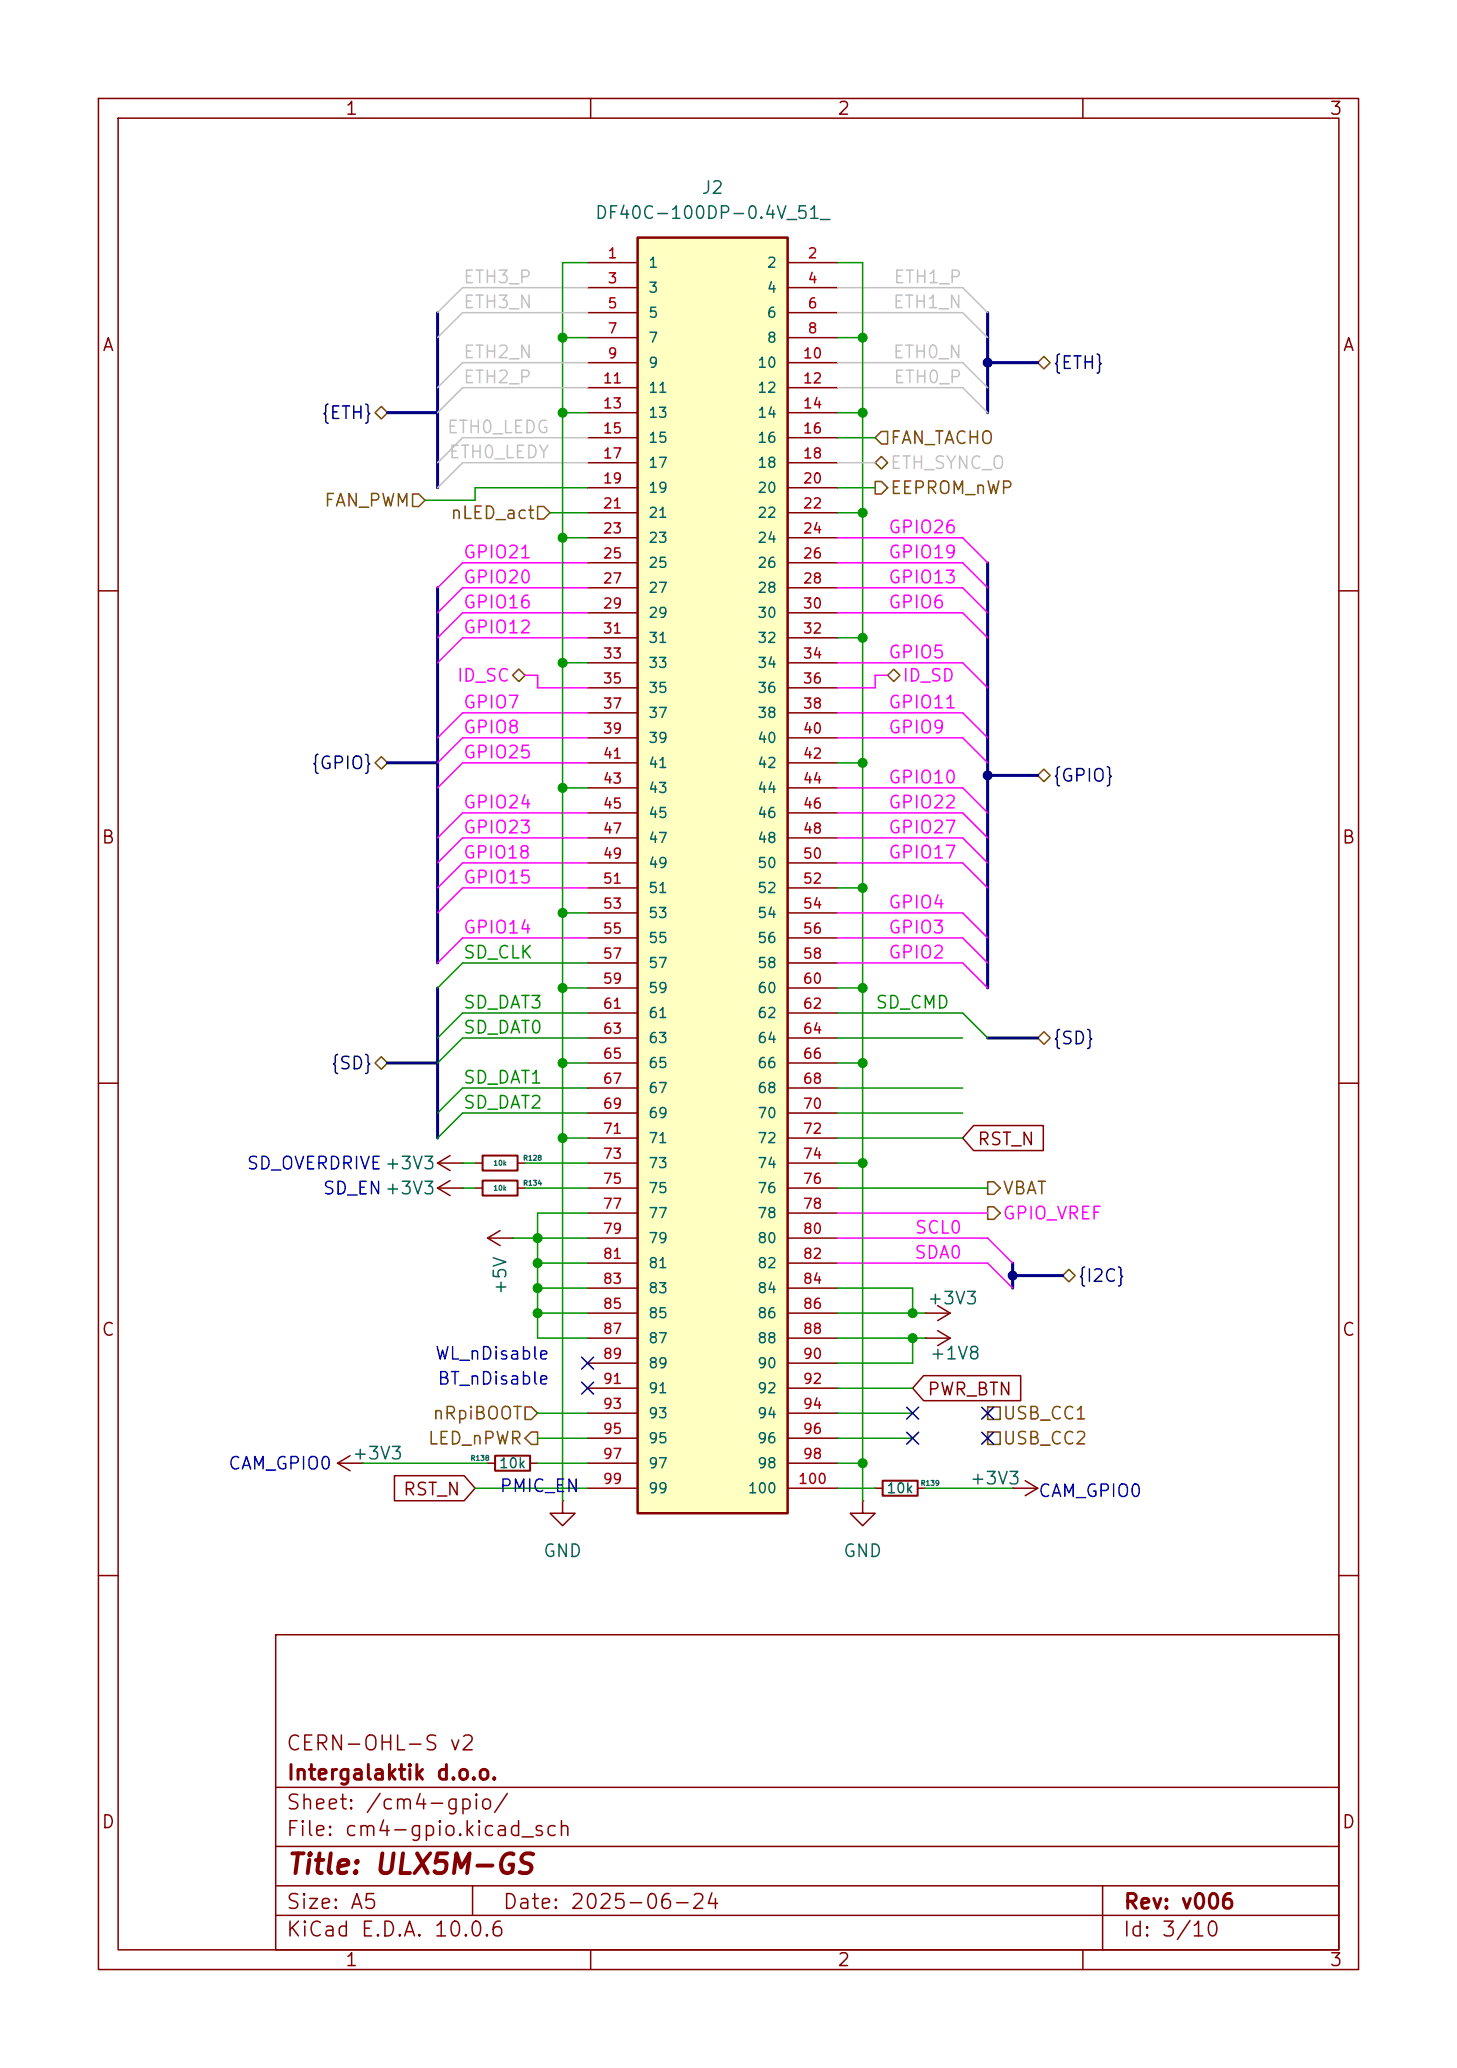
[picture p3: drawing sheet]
<svg xmlns="http://www.w3.org/2000/svg" width="148mm" height="210mm" viewBox="0 0 148 210" stroke-linecap="round" stroke-linejoin="round" font-family="sans-serif">
<g fill="none" stroke="#840000" stroke-width=".15">
<path d="M10 10h128v190h-128zM12 12h124v186h-124zM60 10v2M110 10v2M10 60h2M136 60h2M10 110h2M136 110h2M48.3 120.7h.7M52.6 120.7h.7M94 135.9h.1M94 133.4h.1"/>
<path d="M94 135.9h2.5M94 133.4h2.5M95.2 135.1l1.3 .8M95.2 132.6l1.3 .8M96.5 135.9l-1.3 .8M96.5 133.4l-1.3 .7M87.6 152.4v1.3h1.3l-1.3 1.2-1.2-1.2h1.2M87.6 152.4h.1M88.9 151.1h.8M93.2 151.1h.8M102.9 151.1h.1M102.9 151.1h2.5"/>
<path d="M104.1 150.4l1.3 .7M105.4 151.1l-1.3 .8M10 160h2M28 166h108v32h-108zM136 160h2M28 194.5h108M28 191.5h108M28 187.5h108M28 181.5h108M48 191.5v3M60 198v2M110 198v2"/>
<path d="M112 191.5v6.5"/>
</g>
<path d="M49 119.9h3.6v1.5h-3.6zM89.7 150.4h3.5v1.5h-3.5z" fill="none" stroke="#840000" stroke-width=".2"/>
<path d="M64.8 24.1h15.2v129.6h-15.2z" fill="#ffffc2"/>
<path d="M64.8 24.1h15.2v129.6h-15.2z" fill="none" stroke="#840000" stroke-width=".25"/>
<g fill="none" stroke="#840000" stroke-width=".15">
<path d="M59.7 26.7h5.1M59.7 29.2h5.1M59.7 31.8h5.1M59.7 34.3h5.1M59.7 36.8h5.1M59.7 39.4h5.1M80 26.7h5.1M80 29.2h5.1M80 31.8h5.1M80 34.3h5.1M80 36.8h5.1M80 39.4h5.1"/>
<path d="M59.7 41.9h5.1M59.7 44.5h5.1M59.7 47h5.1M59.7 49.5h5.1M59.7 52.1h5.1M59.7 54.6h5.1M59.7 57.2h5.1M59.7 59.7h5.1M80 41.9h5.1M80 44.5h5.1M80 47h5.1M80 49.5h5.1"/>
<path d="M80 52.1h5.1M80 54.6h5.1M80 57.2h5.1M80 59.7h5.1M59.7 62.2h5.1M59.7 64.8h5.1M59.7 67.3h5.1M59.7 69.9h5.1M59.7 72.4h5.1M59.7 74.9h5.1M59.7 77.5h5.1M80 62.2h5.1"/>
<path d="M80 64.8h5.1M80 67.3h5.1M80 69.9h5.1M80 72.4h5.1M80 74.9h5.1M80 77.5h5.1M59.7 80h5.1M59.7 82.6h5.1M59.7 85.1h5.1M59.7 87.6h5.1M59.7 90.2h5.1M59.7 92.7h5.1"/>
<path d="M59.7 95.3h5.1M59.7 97.8h5.1M80 80h5.1M80 82.6h5.1M80 85.1h5.1M80 87.6h5.1M80 90.2h5.1M80 92.7h5.1M80 95.3h5.1M80 97.8h5.1M44.4 118.1h2.6M44.4 118.1l1.3 .8"/>
<path d="M45.7 119.9l-1.3 .8M45.7 117.3l-1.3 .8M47 118.1h.1M48.3 118.1h.7M52.6 118.1h.7M59.7 100.3h5.1M59.7 102.9h5.1M59.7 105.4h5.1M59.7 108h5.1M59.7 110.5h5.1M59.7 113h5.1M59.7 115.6h5.1"/>
<path d="M59.7 118.1h5.1M80 100.3h5.1M80 102.9h5.1M80 105.4h5.1M80 108h5.1M80 110.5h5.1M80 113h5.1M80 115.6h5.1M80 118.1h5.1M98.9 114.3h7.1v2.5h-7.1l-1.1-1.2zM44.4 120.7h2.6M44.4 120.7l1.3 .7"/>
<path d="M47 120.7h.1M49.5 125.7h2.6M49.5 125.7l1.3 .8M50.8 125l-1.3 .7M52.1 125.7h.1M59.7 120.7h5.1M59.7 123.2h5.1M59.7 125.7h5.1M59.7 128.3h5.1M59.7 130.8h5.1M59.7 133.4h5.1M59.7 135.9h5.1"/>
<path d="M59.7 138.4h5.1M80 120.7h5.1M80 123.2h5.1M80 125.7h5.1M80 128.3h5.1M80 130.8h5.1M80 133.4h5.1M80 135.9h5.1M80 138.4h5.1M93.8 139.7h9.9v2.5h-9.9l-1.1-1.2zM34.3 148.6h2.5M34.3 148.6l1.3 .8"/>
<path d="M35.6 147.8l-1.3 .8M36.8 148.6h.1M40.1 149.9h7l1.2 1.2-1.2 1.3h-7zM49.5 148.6h.8M53.8 148.6h.8M57.1 152.4v1.3h1.3l-1.3 1.2-1.2-1.2h1.2M57.1 152.4h.1M59.7 141h5.1M59.7 143.5h5.1M59.7 146.1h5.1M59.7 148.6h5.1M59.7 151.1h5.1"/>
<path d="M80 141h5.1M80 143.5h5.1M80 146.1h5.1M80 148.6h5.1M80 151.1h5.1"/>
</g>
<path d="M49 117.3h3.6v1.6h-3.6zM50.3 147.8h3.5v1.6h-3.5z" fill="none" stroke="#840000" stroke-width=".2"/>
<g fill="none" stroke="#725600" stroke-width=".15">
<path d="M105.4 36.8l.6-.6 .7 .6-.7 .7zM38.1 41.9l.6-.6 .7 .6-.7 .6zM41.9 50.2h.6l.7 .6-.7 .6h-.6zM54.6 51.4h.6l.7 .7-.7 .6h-.6zM88.9 48.9h.6l.7 .6-.7 .7h-.6zM88.9 47l.6-.6 .7 .6-.7 .6zM89.5 43.8h.7v1.3h-.7l-.6-.6zM38.1 77.5l.6-.7 .7 .7-.7 .6zM52.1 68.6l.6-.7 .6 .7-.6 .6zM90.2 68.6l.6-.6 .6 .6-.6 .6zM105.4 78.7l.6-.6 .7 .6-.7 .7zM38.1 108l.6-.7 .7 .7-.7 .6z"/>
<path d="M105.4 105.4l.6-.6 .7 .6-.7 .6zM100.3 122.6h.7l.6 .6-.6 .6h-.7zM100.3 120h.7l.6 .7-.6 .6h-.7zM107.9 129.5l.7-.6 .6 .6-.6 .7zM53.3 142.9h.7l.6 .6-.6 .6h-.7zM54 145.4h.6v1.3h-.6l-.7-.6zM100.3 145.4h1.3v1.3h-1.3zM100.3 142.9h1.3v1.2h-1.3z"/>
</g>
<g fill="none" stroke="#000084" stroke-width=".3">
<path d="M44.4 31.8v17.7M100.3 31.8v10.1M100.3 36.8h5.1M39.4 41.9h5M44.4 59.7v38.1M100.3 57.2v43.1M39.4 77.5h5M100.3 78.7h5.1M39.4 108h5M44.4 100.3v15.3M100.3 105.4h5.1M102.9 128.3v2.5"/>
<path d="M102.9 129.5h5"/>
</g>
<g fill="none" stroke="#009600" stroke-width=".15">
<path d="M57.1 34.3h2.6M59.7 26.7h-2.6v125.7M85.1 26.7h2.5v125.7M85.1 34.3h2.5M55.9 52.1h3.8M57.1 41.9h2.6M57.1 54.6h2.6M59.7 49.5h-11.4v1.3h-5.1M85.1 41.9h2.5M85.1 44.5h3.8M85.1 49.5h3.8M85.1 52.1h2.5"/>
<path d="M57.1 67.3h2.6M85.1 77.5h2.5M85.1 64.8h2.5M57.1 80h2.6M57.1 92.7h2.6M85.1 90.2h2.5M47 118.1h1.3M53.3 118.1h6.4M57.1 100.3h2.6M57.1 115.6h2.6M57.1 108h2.6M85.1 118.1h2.5"/>
<path d="M85.1 100.3h2.5M85.1 110.5h12.7M85.1 115.6h12.7M85.1 113h12.7M85.1 108h2.5M85.1 105.4h12.7M47 120.7h1.3M52.1 125.7h7.6M53.3 120.7h6.4M54.6 133.4h5.1M54.6 128.3h5.1M54.6 130.8h5.1"/>
<path d="M59.7 123.2h-5.1v12.7h5.1M85.1 133.4h8.9M85.1 130.8h7.6v2.6M85.1 135.9h8.9M85.1 120.7h15.2M92.7 135.9v2.5h-7.6M36.8 148.6h12.7M48.3 151.1h11.4M54.6 148.6h5.1M54.6 146.1h5.1M54.6 143.5h5.1M85.1 151.1h3.8"/>
<path d="M85.1 148.6h2.5M85.1 146.1h7.6M85.1 143.5h7.6M85.1 141h7.6M94 151.1h8.9"/>
</g>
<path d="M59.7 29.2h-12.7l-2.6 2.6M59.7 31.8h-12.7l-2.6 2.5M59.7 36.8h-12.7l-2.6 2.6M59.7 39.4h-12.7l-2.6 2.5M85.1 29.2h12.7l2.5 2.6M85.1 31.8h12.7l2.5 2.5M85.1 36.8h12.7l2.5 2.6M85.1 39.4h12.7l2.5 2.5M59.7 44.5h-12.7l-2.6 2.5M59.7 47h-12.7l-2.6 2.5M85.1 47h3.8" fill="none" stroke="#c2c2c2" stroke-width=".15"/>
<g fill="none" stroke="#f0f" stroke-width=".15">
<path d="M59.7 57.2h-12.7l-2.6 2.5M59.7 59.7h-12.7l-2.6 2.5M85.1 54.6h12.7l2.5 2.6M85.1 57.2h12.7l2.5 2.5M85.1 59.7h12.7l2.5 2.5M53.3 68.6h1.3v1.3h5.1M59.7 64.8h-12.7l-2.6 2.5M59.7 62.2h-12.7l-2.6 2.6M59.7 72.4h-12.7l-2.6 2.5M59.7 74.9h-12.7l-2.6 2.6M59.7 77.5h-12.7l-2.6 2.5M85.1 67.3h12.7l2.5 2.6"/>
<path d="M85.1 62.2h12.7l2.5 2.6M85.1 72.4h12.7l2.5 2.5M85.1 74.9h12.7l2.5 2.6M90.2 68.6h-1.3v1.3h-3.8M59.7 85.1h-12.7l-2.6 2.5M59.7 90.2h-12.7l-2.6 2.5M59.7 87.6h-12.7l-2.6 2.6M59.7 95.3h-12.7l-2.6 2.5M59.7 82.6h-12.7l-2.6 2.5M85.1 85.1h12.7l2.5 2.5M85.1 87.6h12.7l2.5 2.6M85.1 95.3h12.7l2.5 2.5"/>
<path d="M85.1 82.6h12.7l2.5 2.5M85.1 97.8h12.7l2.5 2.5M85.1 80h12.7l2.5 2.6M85.1 92.7h12.7l2.5 2.6M85.1 125.7h15.2l2.6 2.6M85.1 128.3h15.2l2.6 2.5M85.1 123.2h15.2"/>
</g>
<path d="M59.7 97.8h-12.7l-2.6 2.5M59.7 102.9h-12.7l-2.6 2.5M59.7 113h-12.7l-2.6 2.6M59.7 105.4h-12.7l-2.6 2.6M59.7 110.5h-12.7l-2.6 2.5M85.1 102.9h12.7l2.5 2.5" fill="none" stroke="#008400" stroke-width=".15"/>
<path d="M59.1 137.8l1.2 1.2M60.3 137.8l-1.2 1.2M59.1 140.4l1.2 1.2M60.3 140.4l-1.2 1.2M92.1 145.4l1.2 1.3M92.1 142.9l1.2 1.2M93.3 145.4l-1.2 1.3M93.3 142.9l-1.2 1.2M99.7 142.9l1.2 1.2M99.7 145.4l1.2 1.3M100.9 142.9l-1.2 1.2M100.9 145.4l-1.2 1.3" fill="none" stroke="#000084" stroke-width=".15"/>
<g fill="#009600" stroke="#009600" stroke-width=".1">
<circle cx="54.6" cy="130.8" r=".46"/>
<circle cx="54.6" cy="133.4" r=".46"/>
<circle cx="54.6" cy="128.3" r=".46"/>
<circle cx="54.6" cy="125.7" r=".46"/>
<circle cx="92.7" cy="133.4" r=".46"/>
<circle cx="87.6" cy="148.6" r=".46"/>
<circle cx="92.7" cy="135.9" r=".46"/>
<circle cx="57.1" cy="80" r=".46"/>
<circle cx="57.1" cy="108" r=".46"/>
<circle cx="57.1" cy="92.7" r=".46"/>
<circle cx="57.1" cy="100.3" r=".46"/>
<circle cx="57.1" cy="115.6" r=".46"/>
<circle cx="87.6" cy="118.1" r=".46"/>
<circle cx="87.6" cy="108" r=".46"/>
<circle cx="87.6" cy="100.3" r=".46"/>
<circle cx="87.6" cy="90.2" r=".46"/>
<circle cx="87.6" cy="77.5" r=".46"/>
<circle cx="87.6" cy="52.1" r=".46"/>
<circle cx="87.6" cy="41.9" r=".46"/>
<circle cx="87.6" cy="34.3" r=".46"/>
<circle cx="57.1" cy="41.9" r=".46"/>
<circle cx="57.1" cy="34.3" r=".46"/>
<circle cx="57.1" cy="54.6" r=".46"/>
<circle cx="57.1" cy="67.3" r=".46"/>
<circle cx="87.6" cy="64.8" r=".46"/>
</g>
<g fill="#000084" stroke="#000084" stroke-width=".1">
<circle cx="102.9" cy="129.5" r=".46"/>
<circle cx="100.3" cy="78.7" r=".46"/>
<circle cx="100.3" cy="36.8" r=".46"/>
</g>
<text font-size="2" fill="#840000" x="29" y="190.8">Title: ULX5M-GS</text>
<g font-size="1.5" fill="#840000">
<text x="29" y="178.1">CERN-OHL-S v2</text>
<text x="29" y="184.1">Sheet: /cm4-gpio/</text>
<text x="29.1" y="181.1">Intergalaktik d.o.o.</text>
<text x="29" y="186.8">File: cm4-gpio.kicad_sch</text>
<text x="29" y="197">KiCad E.D.A. 10.0.6</text>
<text x="29" y="194.2">Size: A5</text>
<text x="51" y="194.2">Date: 2025-06-24</text>
<text x="114" y="197">Id: 3/10</text>
<text x="114.1" y="194.2">Rev: v006</text>
</g>
<g font-size="1.3" fill="#840000">
<text x="35" y="12">1</text>
<text x="85" y="12">2</text>
<text x="135" y="12">3</text>
<text x="10.3" y="36">A</text>
<text x="136.3" y="36">A</text>
<text x="10.2" y="86">B</text>
<text x="136.2" y="86">B</text>
<text x="99.2" y="116.6">RST_N</text>
<text x="10.2" y="136">C</text>
<text x="136.2" y="136">C</text>
<text x="94.1" y="142">PWR_BTN</text>
<text x="40.9" y="152.2">RST_N</text>
<text x="10.2" y="186">D</text>
<text x="136.2" y="186">D</text>
<text x="35" y="200">1</text>
<text x="85" y="200">2</text>
<text x="135" y="200">3</text>
</g>
<g font-size="1.3" fill="#006464">
<text x="60.3" y="22.6">DF40C-100DP-0.4V_51_</text>
<text x="71.2" y="20">J2</text>
<text x="51.8" y="131.6" transform="rotate(-90 51.8 131.6)">+5V</text>
<text x="94.1" y="132.8">+3V3</text>
<text x="94.4" y="138.4">+1V8</text>
<text x="35.7" y="148.5">+3V3</text>
<text x="98.4" y="151.1">+3V3</text>
<text x="55.1" y="158.4">GND</text>
<text x="85.6" y="158.4">GND</text>
</g>
<g font-size="1.3" fill="#c2c2c2">
<text x="47" y="29.1">ETH3_P</text>
<text x="90.7" y="29.1">ETH1_P</text>
<text x="47" y="31.6">ETH3_N</text>
<text x="90.6" y="31.6">ETH1_N</text>
<text x="47" y="36.7">ETH2_N</text>
<text x="47" y="39.2">ETH2_P</text>
<text x="90.6" y="36.7">ETH0_N</text>
<text x="90.7" y="39.2">ETH0_P</text>
<text x="45.3" y="44.3">ETH0_LEDG</text>
<text x="45.5" y="46.9">ETH0_LEDY</text>
<text x="90.3" y="48">ETH_SYNC_O</text>
</g>
<g font-size="1.3" fill="#000084">
<text x="106.8" y="37.8">{ETH}</text>
<text x="32.5" y="42.9">{ETH}</text>
<text x="31.5" y="78.4">{GPIO}</text>
<text x="106.8" y="79.7">{GPIO}</text>
<text x="106.8" y="106.4">{SD}</text>
<text x="33.5" y="108.9">{SD}</text>
<text x="109.4" y="130.5">{I2C}</text>
</g>
<g font-size="1.3" fill="#725600">
<text x="90.3" y="45.4">FAN_TACHO</text>
<text x="32.8" y="51.8">FAN_PWM</text>
<text x="45.7" y="53">nLED_act</text>
<text x="90.3" y="50.5">EEPROM_nWP</text>
<text x="101.8" y="121.6">VBAT</text>
<text x="43.4" y="147">LED_nPWR</text>
<text x="43.9" y="144.5">nRpiBOOT</text>
<text x="101.8" y="147">USB_CC2</text>
<text x="101.8" y="144.5">USB_CC1</text>
</g>
<g font-size="1.3" fill="#f0f">
<text x="47" y="57">GPIO21</text>
<text x="47" y="59.6">GPIO20</text>
<text x="90.1" y="59.6">GPIO13</text>
<text x="90.1" y="57">GPIO19</text>
<text x="90.1" y="54.5">GPIO26</text>
<text x="47" y="64.6">GPIO12</text>
<text x="47" y="62.1">GPIO16</text>
<text x="90.1" y="62.1">GPIO6</text>
<text x="46.3" y="69.5">ID_SC</text>
<text x="90.1" y="67.2">GPIO5</text>
<text x="91.6" y="69.5">ID_SD</text>
<text x="47" y="77.3">GPIO25</text>
<text x="47" y="72.3">GPIO7</text>
<text x="47" y="74.8">GPIO8</text>
<text x="90.1" y="74.8">GPIO9</text>
<text x="90.1" y="72.3">GPIO11</text>
<text x="47" y="82.4">GPIO24</text>
<text x="90.1" y="79.9">GPIO10</text>
<text x="90.1" y="82.4">GPIO22</text>
<text x="47" y="85">GPIO23</text>
<text x="47" y="87.5">GPIO18</text>
<text x="90.1" y="85">GPIO27</text>
<text x="90.1" y="87.5">GPIO17</text>
<text x="47" y="90">GPIO15</text>
<text x="47" y="95.1">GPIO14</text>
<text x="90.1" y="92.6">GPIO4</text>
<text x="90.1" y="95.1">GPIO3</text>
<text x="90.1" y="97.7">GPIO2</text>
<text x="92.8" y="125.6">SCL0</text>
<text x="101.8" y="124.2">GPIO_VREF</text>
<text x="92.8" y="128.1">SDA0</text>
</g>
<g font-size="1.3" fill="#008400">
<text x="47" y="97.7">SD_CLK</text>
<text x="47" y="105.3">SD_DAT0</text>
<text x="47" y="102.7">SD_DAT3</text>
<text x="88.9" y="102.7">SD_CMD</text>
<text x="47" y="110.4">SD_DAT1</text>
<text x="47" y="112.9">SD_DAT2</text>
</g>
<g font-size="1.3" fill="#0000c2">
<text x="25" y="119.1">SD_OVERDRIVE+3V3</text>
<text x="32.7" y="121.6">SD_EN+3V3</text>
<text x="44.1" y="138.4">WL_nDisable</text>
<text x="44.3" y="140.9">BT_nDisable</text>
<text x="23.1" y="149.6">CAM_GPIO0</text>
<text x="50.7" y="151.8">PMIC_EN</text>
<text x="105.4" y="152.4">CAM_GPIO0</text>
</g>
<g font-size="1" fill="#a90000">
<text x="61.6" y="26.5">1</text>
<text x="61.6" y="29">3</text>
<text x="82" y="26.5">2</text>
<text x="82" y="29">4</text>
<text x="61.6" y="31.6">5</text>
<text x="61.6" y="34.1">7</text>
<text x="82" y="31.6">6</text>
<text x="82" y="34.1">8</text>
<text x="61.2" y="39.2">11</text>
<text x="61.2" y="41.7">13</text>
<text x="61.6" y="36.6">9</text>
<text x="81.5" y="36.6">10</text>
<text x="81.5" y="39.2">12</text>
<text x="81.5" y="41.7">14</text>
<text x="61.2" y="44.3">15</text>
<text x="61.2" y="46.8">17</text>
<text x="81.5" y="44.3">16</text>
<text x="81.5" y="46.8">18</text>
<text x="61.2" y="49.3">19</text>
<text x="61.2" y="51.9">21</text>
<text x="81.5" y="49.3">20</text>
<text x="81.5" y="51.9">22</text>
<text x="61.2" y="54.4">23</text>
<text x="61.2" y="57">25</text>
<text x="61.2" y="59.5">27</text>
<text x="81.5" y="54.4">24</text>
<text x="81.5" y="57">26</text>
<text x="81.5" y="59.5">28</text>
<text x="61.2" y="62">29</text>
<text x="61.2" y="64.6">31</text>
<text x="81.5" y="62">30</text>
<text x="81.5" y="64.6">32</text>
<text x="61.2" y="67.1">33</text>
<text x="61.2" y="69.7">35</text>
<text x="81.5" y="67.1">34</text>
<text x="81.5" y="69.7">36</text>
<text x="61.2" y="72.2">37</text>
<text x="61.2" y="74.7">39</text>
<text x="61.2" y="77.3">41</text>
<text x="81.5" y="72.2">38</text>
<text x="81.5" y="74.7">40</text>
<text x="81.5" y="77.3">42</text>
<text x="61.2" y="79.8">43</text>
<text x="61.2" y="82.4">45</text>
<text x="81.5" y="79.8">44</text>
<text x="81.5" y="82.4">46</text>
<text x="61.2" y="84.9">47</text>
<text x="61.2" y="87.4">49</text>
<text x="61.2" y="90">51</text>
<text x="81.5" y="84.9">48</text>
<text x="81.5" y="87.4">50</text>
<text x="81.5" y="90">52</text>
<text x="61.2" y="92.5">53</text>
<text x="61.2" y="95.1">55</text>
<text x="81.5" y="92.5">54</text>
<text x="81.5" y="95.1">56</text>
<text x="61.2" y="97.6">57</text>
<text x="61.2" y="100.1">59</text>
<text x="81.5" y="97.6">58</text>
<text x="81.5" y="100.1">60</text>
<text x="61.2" y="102.7">61</text>
<text x="61.2" y="105.2">63</text>
<text x="61.2" y="107.8">65</text>
<text x="81.5" y="102.7">62</text>
<text x="81.5" y="105.2">64</text>
<text x="81.5" y="107.8">66</text>
<text x="61.2" y="110.3">67</text>
<text x="61.2" y="112.8">69</text>
<text x="81.5" y="110.3">68</text>
<text x="81.5" y="112.8">70</text>
<text x="61.2" y="115.4">71</text>
<text x="61.2" y="117.9">73</text>
<text x="81.5" y="115.4">72</text>
<text x="81.5" y="117.9">74</text>
<text x="61.2" y="120.5">75</text>
<text x="61.2" y="123">77</text>
<text x="61.2" y="125.5">79</text>
<text x="81.5" y="120.5">76</text>
<text x="81.5" y="123">78</text>
<text x="81.5" y="125.5">80</text>
<text x="61.2" y="128.1">81</text>
<text x="61.2" y="130.6">83</text>
<text x="81.5" y="128.1">82</text>
<text x="81.5" y="130.6">84</text>
<text x="61.2" y="133.2">85</text>
<text x="61.2" y="135.7">87</text>
<text x="81.5" y="133.2">86</text>
<text x="81.5" y="135.7">88</text>
<text x="61.2" y="138.2">89</text>
<text x="61.2" y="140.8">91</text>
<text x="61.2" y="143.3">93</text>
<text x="81.5" y="138.2">90</text>
<text x="81.5" y="140.8">92</text>
<text x="81.5" y="143.3">94</text>
<text x="61.2" y="145.9">95</text>
<text x="61.2" y="148.4">97</text>
<text x="81.5" y="145.9">96</text>
<text x="81.5" y="148.4">98</text>
<text x="61.2" y="150.9">99</text>
<text x="81" y="150.9">100</text>
</g>
<g font-size="1" fill="#006464">
<text x="65.8" y="27.4">1</text>
<text x="65.8" y="30">3</text>
<text x="77.8" y="27.4">2</text>
<text x="77.8" y="30">4</text>
<text x="65.8" y="32.5">5</text>
<text x="65.8" y="35.1">7</text>
<text x="77.8" y="32.5">6</text>
<text x="77.8" y="35.1">8</text>
<text x="65.8" y="37.6">9</text>
<text x="65.8" y="40.1">11</text>
<text x="76.9" y="37.6">10</text>
<text x="76.9" y="40.1">12</text>
<text x="65.8" y="42.7">13</text>
<text x="65.8" y="45.2">15</text>
<text x="65.8" y="47.8">17</text>
<text x="76.9" y="42.7">14</text>
<text x="76.9" y="45.2">16</text>
<text x="76.9" y="47.8">18</text>
<text x="65.8" y="50.3">19</text>
<text x="65.8" y="52.8">21</text>
<text x="76.9" y="50.3">20</text>
<text x="76.9" y="52.8">22</text>
<text x="65.8" y="55.4">23</text>
<text x="65.8" y="57.9">25</text>
<text x="76.9" y="55.4">24</text>
<text x="76.9" y="57.9">26</text>
<text x="65.8" y="60.5">27</text>
<text x="65.8" y="63">29</text>
<text x="65.8" y="65.5">31</text>
<text x="76.9" y="60.5">28</text>
<text x="76.9" y="63">30</text>
<text x="76.9" y="65.5">32</text>
<text x="65.8" y="68.1">33</text>
<text x="65.8" y="70.6">35</text>
<text x="76.9" y="68.1">34</text>
<text x="76.9" y="70.6">36</text>
<text x="65.8" y="73.2">37</text>
<text x="65.8" y="75.7">39</text>
<text x="76.9" y="73.2">38</text>
<text x="76.9" y="75.7">40</text>
<text x="65.8" y="78.2">41</text>
<text x="65.8" y="80.8">43</text>
<text x="65.8" y="83.3">45</text>
<text x="76.9" y="78.2">42</text>
<text x="76.9" y="80.8">44</text>
<text x="76.9" y="83.3">46</text>
<text x="65.8" y="85.9">47</text>
<text x="65.8" y="88.4">49</text>
<text x="76.9" y="85.9">48</text>
<text x="76.9" y="88.4">50</text>
<text x="65.8" y="90.9">51</text>
<text x="65.8" y="93.5">53</text>
<text x="76.9" y="90.9">52</text>
<text x="76.9" y="93.5">54</text>
<text x="65.8" y="96">55</text>
<text x="65.8" y="98.6">57</text>
<text x="65.8" y="101.1">59</text>
<text x="76.9" y="96">56</text>
<text x="76.9" y="98.6">58</text>
<text x="76.9" y="101.1">60</text>
<text x="65.8" y="103.6">61</text>
<text x="65.8" y="106.2">63</text>
<text x="76.9" y="103.6">62</text>
<text x="76.9" y="106.2">64</text>
<text x="65.8" y="108.7">65</text>
<text x="65.8" y="111.3">67</text>
<text x="65.8" y="113.8">69</text>
<text x="76.9" y="108.7">66</text>
<text x="76.9" y="111.3">68</text>
<text x="76.9" y="113.8">70</text>
<text x="65.8" y="116.3">71</text>
<text x="65.8" y="118.9">73</text>
<text x="76.9" y="116.3">72</text>
<text x="76.9" y="118.9">74</text>
<text x="65.8" y="121.4">75</text>
<text x="65.8" y="124">77</text>
<text x="76.9" y="121.4">76</text>
<text x="76.9" y="124">78</text>
<text x="65.8" y="126.5">79</text>
<text x="65.8" y="129">81</text>
<text x="65.8" y="131.6">83</text>
<text x="76.9" y="126.5">80</text>
<text x="76.9" y="129">82</text>
<text x="76.9" y="131.6">84</text>
<text x="65.8" y="134.1">85</text>
<text x="65.8" y="136.7">87</text>
<text x="76.9" y="134.1">86</text>
<text x="76.9" y="136.7">88</text>
<text x="65.8" y="139.2">89</text>
<text x="65.8" y="141.7">91</text>
<text x="76.9" y="139.2">90</text>
<text x="76.9" y="141.7">92</text>
<text x="50.6" y="149.3">10k</text>
<text x="65.8" y="144.3">93</text>
<text x="65.8" y="146.8">95</text>
<text x="65.8" y="149.4">97</text>
<text x="76.9" y="144.3">94</text>
<text x="76.9" y="146.8">96</text>
<text x="76.9" y="149.4">98</text>
<text x="65.8" y="151.9">99</text>
<text x="75.9" y="151.9">100</text>
<text x="90" y="151.9">10k</text>
</g>
<g font-size=".5" fill="#006464">
<text x="50.1" y="118.5">10k</text>
<text x="53.1" y="118">R128</text>
<text x="50.1" y="121">10k</text>
<text x="53.1" y="120.5">R134</text>
<text x="47.8" y="148.5">R138</text>
<text x="93.5" y="151">R139</text>
</g>
</svg>
